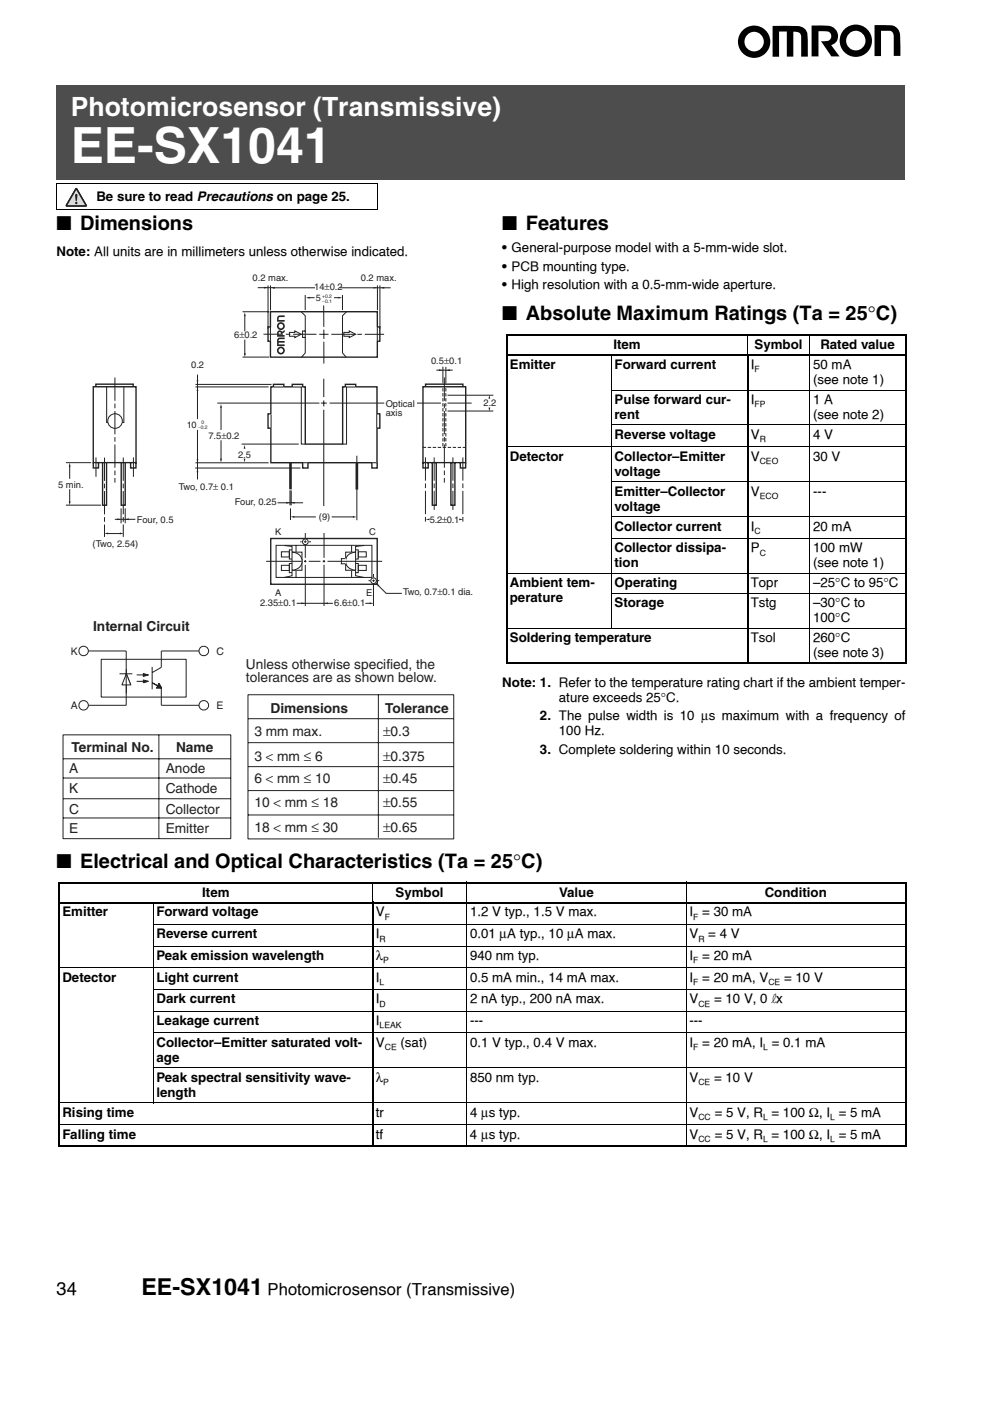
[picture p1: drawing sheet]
<svg xmlns="http://www.w3.org/2000/svg" width="210mm" height="297mm" viewBox="0 0 210 297" stroke-linecap="round" stroke-linejoin="round" font-family="sans-serif">
<path d="M12 18h180v20h-180z" fill="#4d4d4d"/>
<path d="M156.4 4.7h34.9v7.9h-34.9z" fill="#fff"/>
<path d="M157.5 6.4a3.4 3.4 0 0 1 2.4-1v1.3a2.08 2.08 0 0 0-1.9 3 2.08 2.08 0 0 0 3.5 .5 2.08 2.08 0 0 0-1.1-3.4l-.5-.1v-1.3a3.4 3.4 0 0 1 3.3 4.3 3.4 3.4 0 0 1-5 2.1 3.4 3.4 0 0 1-.7-5.4zM163.8 5.5h4.6a2.26 2.26 0 0 1 2.8 2.4l.1 4.1h-1.4v-2.3a4.2 4.2 0 0 0-.3-2.7l-.3-.2-1.1-.1v5.3h-1.4v-5.3h-1.6v5.3h-1.4zM172.1 5.4h2.5a2.45 2.45 0 0 1 3.1 2.6 1.89 1.89 0 0 1-1.5 1.6l1.8 2.4h-1.7l-2.2-3.3h.4a1.21 1.21 0 0 0 1.4-.2 1.21 1.21 0 0 0 .1-1.5 3.5 3.5 0 0 0-2.5-.4v5.4h-1.4zM179 6.2a3.4 3.4 0 0 1 2.5-1v1.3a2.08 2.08 0 0 0-2 3 2.08 2.08 0 0 0 3.5 .5 2.08 2.08 0 0 0-1-3.4l-.5-.1v-1.3a3.4 3.4 0 0 1 3.3 4.3 3.4 3.4 0 0 1-5.1 2.1 3.4 3.4 0 0 1-.7-5.4zM185.4 5.3a14.4 14.4 0 0 1 4.3 .3 2.58 2.58 0 0 1 1.2 2.7v3.6h-1.4v-4.5a1.12 1.12 0 0 0-1.6-.9h-1.1v5.4h-1.4z" fill="#000"/>
<g fill="#fff">
<path d="M12 56.9h94.2v121.4h-94.2z"/>
<path d="M12.3 57.7h93.2v120.2h-93.2z"/>
</g>
<g fill="none" stroke="#231f20" stroke-width=".21">
<path d="M18.7 138h8.1M21.5 139.8h18v8h-18zM34.2 138h8M18.7 149.5h8.1M25.3 142.9h2.8M26.8 142.9l.9 2.3M26.8 141.8v5.2M34.2 149.5h8"/>
<circle cx="17.7" cy="138" r="1.01"/>
<circle cx="43.2" cy="138" r="1.01"/>
<circle cx="17.7" cy="149.5" r="1.01"/>
<circle cx="43.2" cy="149.5" r="1.01"/>
</g>
<path d="M26.8 142.9l.9 2.3h-1.8z" fill="#fff"/>
<path d="M26.8 142.9l.9 2.3h-1.8zM32.3 141.4v4.8M32.3 144.8l2 1.1-.6-1M34.2 141.5l-1.9 1.1" fill="none" stroke="#231f20" stroke-width=".21"/>
<path d="M33.7 144.9l.6 1h-1.1z" fill="#231f20"/>
<path d="M26.8 138v11.5M34.2 138v3.5M29 143.1h2.4M33.7 144.9l.6 1h-1.1zM34.2 145.9v3.6" fill="none" stroke="#231f20" stroke-width=".21"/>
<path d="M30.4 142.8l1 .3-1 .3z" fill="#231f20"/>
<path d="M29 144.5h2.4M30.4 142.8l1 .3-1 .3z" fill="none" stroke="#231f20" stroke-width=".21"/>
<path d="M30.4 144.2l1 .3-1 .3z" fill="#231f20"/>
<g fill="none" stroke="#231f20" stroke-width=".21">
<path d="M58.5 115.6h20.4v6.8h-20.4zM59.7 119.9h1.7v1h-1.7zM59.7 117h1.7v1.1h-1.7zM62.8 115.6v6.8M13.4 155.8h35.5v22h-35.5zM30.4 144.2l1 .3-1 .3zM33.7 155.8v22M52.6 147.3h43.6v30.6h-43.6zM52.6 152.4h43.6M52.6 157.5h43.6M80.2 147.3v30.3M13.4 160.9h35.5"/>
<path d="M13.4 165h35.5M13.4 169.3h35.5M13.4 173.4h35.5M52.6 162.5h43.6M52.6 167.6h43.6M52.6 172.8h43.6"/>
</g>
<path d="M57.4 114.2h22.6v9.7h-22.6z" fill="none" stroke="#231f20" stroke-width=".29"/>
<path d="M61.9 117.1h2.1v3.8h-2.1z" fill="#fff"/>
<path d="M61.9 117.1h2.1v3.8h-2.1" fill="none" stroke="#231f20" stroke-width=".21"/>
<path d="M61.9 117.1a1.93 1.93 0 0 1 2.1 1.9 1.93 1.93 0 0 1-2.1 1.9z" fill="#fff"/>
<path d="M60.3 115.7l1.6 .2v6.2l-1.6 .3M61.9 117.1a1.93 1.93 0 0 1 2.1 1.9 1.93 1.93 0 0 1-2.1 1.9M74.5 115.6v6.8M76 119.9h1.7v1h-1.7zM76 117h1.7v1.1h-1.7z" fill="none" stroke="#231f20" stroke-width=".21"/>
<path d="M73.3 117.1h2.1v3.8h-2.1z" fill="#fff"/>
<path d="M75.4 117.1h-2.1v3.8h2.1" fill="none" stroke="#231f20" stroke-width=".21"/>
<path d="M73.8 117.7l.5-.4 1.1-.2v3.8a1.94 1.94 0 0 1-1.9-1.1 1.94 1.94 0 0 1 .3-2.1z" fill="#fff"/>
<path d="M75.4 117.1a1.93 1.93 0 0 0-2.1 1.9 1.93 1.93 0 0 0 2.1 1.9M77.2 115.7l-1.8 .2v6.2l1.8 .3" fill="none" stroke="#231f20" stroke-width=".21"/>
<circle cx="64.7" cy="114.9" r=".6" fill="#fff"/>
<circle cx="64.7" cy="114.9" r=".6" fill="none" stroke="#231f20" stroke-width=".21"/>
<circle cx="79.2" cy="123.1" r=".6" fill="#fff"/>
<circle cx="79.2" cy="123.1" r=".6" fill="none" stroke="#231f20" stroke-width=".21"/>
<path d="M72.4 118.4h.9v1.1h-.9z" fill="#fff"/>
<g fill="none" stroke="#231f20" stroke-width=".21">
<path d="M57.3 69.3v3M61.4 70.5h1.1v-.3l1.4 .7-1.4 .7v-.3h-1.1zM63.9 66.1l.8 .8v7.9l-.8 .9M64.8 70.2h-.6v1.3h.5M72.9 70.5h1.2v-.3l1.3 .7-1.3 .7v-.3h-1.2zM73.5 66.1l-.9 .8v7.9l.8 .9M80 69.3v2.9M22.6 82v7.6h3.7v-7.6M57.5 87.9v2.8M58 82.1h2.1M62 82.1h2.1M63.9 82v12.2h.8"/>
<path d="M64.2 98.1h1M73.3 82.1h2.1M73.5 82v12.2h-.8M78.9 98.1h1M79.9 87.8v3M73.3 118.4h-.9v1.1h.9"/>
</g>
<g fill="none" stroke="#231f20" stroke-width=".29">
<path d="M80 72.2v3.5h-22.7v-3.4M80 69.3v-3.2h-22.7v3.3M19.8 82h9v16.1h-9zM19.8 98.1v1.1h1.1v-1.1M20.3 82v-.5h7.9v.5M27.7 98.1v1.1h1.1v-1.1M57.4 87.7h-.6v3.1h.6M57.4 90.7v7.4h6.8M58 82h-.6v5.8M60.1 82h1.9M60.2 82v-.5h-2.2v.6M64.1 82h.6v12.2h8v-12.2h.6"/>
<path d="M64.2 98.1v1.1h1.1v-1.1M64.2 82v-.5h-2.2v.6M65.2 98.1h13.7M75.4 82h4.5v5.8M75.4 82v-.5h-2.2v.6M78.8 98.1v1.1h1.2v-1.1M79.9 87.7h.6v3.1h-.6v7.3"/>
</g>
<circle cx="24.4" cy="89.3" r="1.55" fill="#fff"/>
<circle cx="24.4" cy="89.3" r="1.55" fill="none" stroke="#231f20" stroke-width=".21"/>
<path d="M21.7 98.1v9h.9v-9M25.7 98.1v9h.8v-9M89.7 82h9v16.1h-9zM89.7 98.1v1.1h1.1v-1.1M90.2 82v-.5h7.9v.5M91.7 98.1v9h.8v-9M95.6 98.1v9h.9v-9M97.6 98.1v1.1h1.1v-1.1" fill="none" stroke="#231f20" stroke-width=".29"/>
<path d="M80.7 61l.8-.2v.4z" fill="#231f20"/>
<path d="M79.5 61h3.3" fill="none" stroke="#231f20" stroke-width=".21"/>
<path d="M56 60.8l.8 .2-.8 .2z" fill="#231f20"/>
<path d="M54.6 61h3.4M25.7 107.8v3.1M26.6 107.8v3.1M61.5 104v3.1M61.7 104v3.1" fill="none" stroke="#231f20" stroke-width=".21"/>
<g fill="#231f20">
<path d="M14.8 98.1l.2 .8h-.4z"/>
<path d="M14.6 106.3h.4l-.2 .8z"/>
</g>
<path d="M51.4 66.1h5.6M51.4 75.7h5.6M56.8 60.5v9.2M57.4 60.5v5.3M72.6 62.5v3.2M80.6 60.5v9.2M14.8 98.7v2.8M14.8 103.7v2.9" fill="none" stroke="#231f20" stroke-width=".21"/>
<path d="M68.7 70.9l-.1-6.1M68.7 70.9v6.2M68.7 70.9h12.7M68.7 70.9h-12.8" fill="none" stroke="#231f20" stroke-width=".21" stroke-dasharray="1 .6 4.9 .6" stroke-linecap="butt"/>
<g fill="#231f20">
<path d="M79.2 60.8l.8 .2-.8 .2z"/>
<path d="M57.5 61l.8-.2v.4z"/>
</g>
<path d="M57.9 61h8.9M72 61h7.4" fill="none" stroke="#231f20" stroke-width=".21"/>
<g fill="#231f20">
<path d="M51.9 66.2l.2 .8h-.4z"/>
<path d="M51.7 74.9h.4l-.2 .8z"/>
</g>
<path d="M51.9 66.9v3.4M51.9 72v3.3M64.7 62.5v3.2" fill="none" stroke="#231f20" stroke-width=".21"/>
<g fill="#231f20">
<path d="M71.8 62.9l.8 .2-.8 .2z"/>
<path d="M64.9 63.1l.8-.2v.4z"/>
</g>
<path d="M65.3 63.1h1.4M70.8 63.1h1.2M79.2 121.7v.7M79.2 122.9v.5M79.2 123.9v4.6" fill="none" stroke="#231f20" stroke-width=".21"/>
<g fill="#231f20">
<path d="M78.4 127.7l.8 .2-.8 .2z"/>
<path d="M63.9 127.7l.8 .2-.8 .2z"/>
</g>
<g fill="none" stroke="#231f20" stroke-width=".21">
<path d="M56.4 119h7.5M64.5 119h.5M64.7 113v1M64.7 114.6v.5M64.7 115.6v2.7M64.7 118.8v.5M64.7 119.8v8.7M65.4 119h2.5M68.4 119h.5M68.7 113v5.3M68.7 118.7v.6M68.7 119.7v8.8"/>
<path d="M69.4 119h11.6M77.5 127.9h1.1"/>
</g>
<path d="M68.7 127.9l.9-.2v.4z" fill="#231f20"/>
<path d="M41.4 99.2h22.3M41.4 98.1h15.6M41.4 82h15.6M41.4 81.5h16.2M46.1 85.5h21.6M51.2 94.2h12.1M68 85.5h1.3M68.6 80.3v3.9M68.6 84.9v1.3M68.6 86.9v20.4M62.9 127.9h7.7" fill="none" stroke="#231f20" stroke-width=".21"/>
<g fill="#231f20">
<path d="M51.8 94.3l.2 .8h-.3z"/>
<path d="M51.7 97.2h.3l-.2 .9z"/>
<path d="M41.9 99.3l.2 .8h-.4z"/>
</g>
<path d="M41.9 97.6v4.1" fill="none" stroke="#231f20" stroke-width=".21"/>
<path d="M41.7 80.6h.4l-.2 .8z" fill="#231f20"/>
<path d="M41.9 79.4v3.2" fill="none" stroke="#231f20" stroke-width=".21"/>
<g fill="#231f20">
<path d="M46.9 85.6l.1 .9h-.3z"/>
<path d="M46.7 97.2h.3l-.1 .9z"/>
</g>
<path d="M46.9 86.2v5M46.9 93.4v4.2" fill="none" stroke="#231f20" stroke-width=".21"/>
<g fill="#231f20">
<path d="M41.9 82.1l.2 .8h-.4z"/>
<path d="M41.7 97.4h.4l-.2 .8z"/>
</g>
<path d="M41.9 82.7v6.2M41.9 91.2v6.5M69.9 85.5h11.6M75.7 96.6v13.7M58.8 106.6h5.5M61.6 107.8v2.4" fill="none" stroke="#231f20" stroke-width=".21"/>
<path d="M20.4 97v4.1M22.2 97v16.8M24.4 80v22.3M26.1 97v16.8M28.3 97v4.1M90.2 97v13.7M92.1 97v11.1M94.2 80v22.3M96 97v11.1M98.1 97v13.7" fill="none" stroke="#231f20" stroke-width=".21" stroke-dasharray="4.9 .6 1 .6" stroke-linecap="butt"/>
<path d="M93.9 77.7v4.6M94.5 77.8v4.5" fill="none" stroke="#231f20" stroke-width=".21" stroke-dasharray="3.5 1.1 .7 1.1" stroke-linecap="butt"/>
<path d="M93.9 82.3v12.5M94.5 82.3v12.6" fill="none" stroke="#231f20" stroke-width=".21" stroke-dasharray=".7 .4" stroke-linecap="butt"/>
<path d="M61.5 98.1h.2v5.5h-.2zM75.5 98.2h.3v5.4h-.3z" fill="none" stroke="#231f20" stroke-width=".29"/>
<g fill="#231f20">
<path d="M61.7 106.6l.8-.2v.4z"/>
<path d="M60.7 106.4l.8 .2-.8 .2z"/>
</g>
<path d="M22.7 113.1h3" fill="none" stroke="#231f20" stroke-width=".21"/>
<g fill="#231f20">
<path d="M61.6 109.6l.8-.2v.4z"/>
<path d="M74.8 109.4l.8 .2-.8 .2z"/>
</g>
<path d="M24.4 110.1h4.3M62.2 109.6h4.8M70.3 109.6h4.7" fill="none" stroke="#231f20" stroke-width=".21"/>
<g fill="#231f20">
<path d="M26.5 110.1l.8-.2v.4z"/>
<path d="M24.9 109.9l.8 .2-.8 .2z"/>
</g>
<path d="M14 107.1h7.4" fill="none" stroke="#231f20" stroke-width=".21"/>
<g fill="#231f20">
<path d="M22.1 113.1l.8-.2v.4z"/>
<path d="M25.4 112.9l.8 .2-.8 .2z"/>
</g>
<path d="M14 98.1h5.3M88.4 85.5h5.1M94.9 85.5h5.1" fill="none" stroke="#231f20" stroke-width=".21"/>
<path d="M89.6 94.9h9.1" fill="none" stroke="#231f20" stroke-width=".21" stroke-dasharray=".7 .4" stroke-linecap="butt"/>
<g fill="#231f20">
<path d="M97.4 109.9l.8 .2-.8 .2z"/>
<path d="M90.3 110.1l.8-.2v.4z"/>
</g>
<path d="M92.5 78.5h3.5" fill="none" stroke="#231f20" stroke-width=".21"/>
<g fill="#231f20">
<path d="M94.6 78.5l.8-.2v.4z"/>
<path d="M93.1 78.3l.8 .2-.8 .2z"/>
</g>
<path d="M94.9 87.1h9.7M94.9 83.8h9.7" fill="none" stroke="#231f20" stroke-width=".21"/>
<g fill="#231f20">
<path d="M103.6 86.4h.3l-.1 .8z"/>
<path d="M103.8 83.7l.1 .8h-.3z"/>
</g>
<path d="M80 60.5v5.3M61.9 116.6h-.6v1.9h.6M61.9 119.5h-.6v1.9h.6M75.4 119.5h.6v1.9h-.6M75.4 116.6h.6v1.9h-.6" fill="none" stroke="#231f20" stroke-width=".21"/>
<path d="M57.4 69.3h-.6v3.1h.6M79.9 69.3h.6v3.1h-.6" fill="none" stroke="#231f20" stroke-width=".29"/>
<g fill="#231f20">
<path d="M59 71.7l1.4-.1v.3h-1.1l-.2 .4h1.3v.4h-1.3v.3h1.3v.4h-1.6v-1.3z"/>
<path d="M58.8 67.1l.4-.2h1.2v.3h-1.1l-.2 .3v.4h1.3v.3h-1.6z"/>
<path d="M58.9 70.2a.52 .52 0 0 1 .9 .2l.6-.4v.4l-.8 .5-.1-.5h-.3l-.1 .6h1.3v.4h-1.6z"/>
<path d="M59.1 69.1a.49 .49 0 0 0 .9 0 .49 .49 0 0 0-.9 0zM58.7 69.1a.85 .85 0 0 1 1.7 0 .85 .85 0 0 1-1.7 0z"/>
<path d="M59.1 74.3a.49 .49 0 0 0 .9 0 .49 .49 0 0 0-.9 0zM58.7 74.3a.85 .85 0 0 1 1.7 0 .85 .85 0 0 1-1.7 0z"/>
</g>
<path d="M80.2 124.1l1.7 1.7h3.3" fill="none" stroke="#231f20" stroke-width=".21"/>
<path d="M79.7 123.6l.7 .5-.2 .3z" fill="#231f20"/>
<path d="M63.6 114.9h.3M64.5 114.9h.5M65.5 114.9h.4M78.1 123.1h.3M78.9 123.1h.6M80 123.1h.4" fill="none" stroke="#231f20" stroke-width=".21"/>
<path d="M107.2 71.1h85M107.2 75.3h85M107.4 71.2v69.2M158.5 75.1v65.7M192 71.2v69.2M107.2 140.6h85M12.4 187.1h179.8M12.4 191.4h179.8M12.5 187.3v55.6M79 191.2v52M192 187.3v55.6M12.4 243.1h179.8" fill="none" stroke="#000" stroke-width=".36"/>
<g fill="none" stroke="#000" stroke-width=".21">
<path d="M129.6 75.1v58.2M158.5 70.9v4.6M171.7 70.9v69.9M107.2 94.7h85M129.5 82.7h62.7M129.5 90.1h62.7M129.5 102.1h62.7M129.5 109.5h62.7M129.5 114.2h62.7M107.2 121.6h85M107.2 133.2h85M129.5 125.8h62.7"/>
<path d="M32.4 196h159.8M32.5 191.2v42.7M79 186.9v4.6M99 186.9v56.3M145.5 186.9v56.3M12.4 205.2h179.8M32.4 200.6h159.8M32.4 209.8h159.8M32.4 214.4h159.8M32.4 219h159.8M12.4 233.8h179.8M12.4 238.4h179.8"/>
<path d="M32.4 226.4h159.8"/>
</g>
<path d="M13.9 39.6h4.6v4.2h-4.6z" fill="#fff"/>
<path d="M16 40l.2-.2 .2 .2 2 3.5-.1 .3-4.4-.1v-.2z" fill="#231f20"/>
<path d="M16.2 40.3l1.8 3.2h-3.7z" fill="#d8d9db"/>
<g fill="#231f20">
<path d="M15.9 41.2l.3-.1 .2 .3-.1 1.1-.1 .1-.2-.1z"/>
<path d="M16 40l.2-.2 .2 .2 2 3.5-.1 .3-4.4-.1v-.2z"/>
<circle cx="16.2" cy="43" r=".26"/>
</g>
<path d="M16.2 40.3l1.8 3.2h-3.7z" fill="#d8d9db"/>
<g fill="#231f20">
<path d="M15.9 41.2l.3-.1 .2 .3-.1 1.1-.1 .1-.2-.1z"/>
<circle cx="16.2" cy="43" r=".26"/>
</g>
<path d="M12 38.9h68.2M12 38.8v5.7M80.1 38.9v5.7M11.9 44.5h68.2" fill="none" stroke="#000" stroke-width=".21"/>
<text font-size="10.6" fill="#fff" x="15" y="34.6">EE-SX1041</text>
<text font-size="5.6" fill="#fff" x="15" y="24.7">Photomicrosensor (Transmissive)</text>
<text font-size="4.9" x="30" y="274.6">EE-SX1041</text>
<g font-size="4.2">
<text x="12" y="48.8">■ Dimensions</text>
<text x="106.5" y="48.8">■ Features</text>
<text x="106.5" y="67.9">■ Absolute Maximum Ratings (Ta = 25°C)</text>
<text x="12" y="184">■ Electrical and Optical Characteristics (Ta = 25°C)</text>
</g>
<text font-size="3.9" x="12" y="274.6">34</text>
<text font-size="3.5" x="56.7" y="274.6">Photomicrosensor (Transmissive)</text>
<g font-size="2.9" fill="#231f20">
<text x="19.8" y="133.7">Internal Circuit</text>
<text x="52.2" y="141.8">Unless otherwise specified, the</text>
<text x="52.2" y="144.7">tolerances are as shown below.</text>
<text x="57.3" y="151.1">Dimensions</text>
<text x="81.6" y="151.1">Tolerance</text>
<text x="15.1" y="159.5">Terminal No.</text>
<text x="37.3" y="159.5">Name</text>
<text x="53.9" y="156.1">3 mm max.</text>
<text x="53.9" y="161.3">3 &lt; mm ≤ 6</text>
<text x="81.2" y="156.1">±0.3</text>
<text x="81.2" y="161.3">±0.375</text>
<text x="14.7" y="164">A</text>
<text x="35.1" y="164">Anode</text>
<text x="53.9" y="166">6 &lt; mm ≤ 10</text>
<text x="81.2" y="166">±0.45</text>
<text x="14.7" y="168.2">K</text>
<text x="14.7" y="172.5">C</text>
<text x="35.1" y="168.2">Cathode</text>
<text x="35.1" y="172.5">Collector</text>
<text x="53.9" y="171.2">10 &lt; mm ≤ 18</text>
<text x="81.2" y="171.2">±0.55</text>
<text x="14.7" y="176.6">E</text>
<text x="35.1" y="176.6">Emitter</text>
<text x="53.9" y="176.4">18 &lt; mm ≤ 30</text>
<text x="81.2" y="176.4">±0.65</text>
</g>
<g font-size="2.8">
<text x="20.4" y="42.7">Be sure to read Precautions on page 25.</text>
<text x="106.5" y="53.5">• General-purpose model with a 5-mm-wide slot.</text>
<text x="12" y="54.3">Note: All units are in millimeters unless otherwise indicated.</text>
<text x="106.5" y="57.4">• PCB mounting type.</text>
<text x="106.5" y="61.3">• High resolution with a 0.5-mm-wide aperture.</text>
<text x="130" y="74">Item</text>
<text x="160" y="74">Symbol</text>
<text x="173.9" y="74">Rated value</text>
<text x="108.1" y="78.2">Emitter</text>
<text x="130.3" y="78.2">Forward current</text>
<text x="159.2" y="78.2">I</text>
<text x="172.4" y="78.2">50 mA</text>
<text x="172.4" y="81.4">(see note 1)</text>
<text x="130.3" y="85.6">Pulse forward cur-</text>
<text x="130.3" y="88.8">rent</text>
<text x="159.2" y="85.6">I</text>
<text x="172.4" y="85.6">1 A</text>
<text x="172.4" y="88.8">(see note 2)</text>
<text x="130.3" y="93">Reverse voltage</text>
<text x="159.2" y="93">V</text>
<text x="172.4" y="93">4 V</text>
<text x="108.1" y="97.7">Detector</text>
<text x="130.3" y="100.8">voltage</text>
<text x="130.3" y="97.7">Collector–Emitter</text>
<text x="159.2" y="97.7">V</text>
<text x="172.4" y="97.7">30 V</text>
<text x="130.3" y="105.1">Emitter–Collector</text>
<text x="159.2" y="105.1">V</text>
<text x="172.4" y="105.1">---</text>
<text x="130.3" y="108.2">voltage</text>
<text x="130.3" y="112.5">Collector current</text>
<text x="159.2" y="112.5">I</text>
<text x="172.4" y="112.5">20 mA</text>
<text x="130.3" y="117.1">Collector dissipa-</text>
<text x="159.2" y="117.1">P</text>
<text x="172.4" y="117.1">100 mW</text>
<text x="108.1" y="124.5">Ambient tem-</text>
<text x="130.3" y="120.3">tion</text>
<text x="130.3" y="124.5">Operating</text>
<text x="159.2" y="124.5">Topr</text>
<text x="172.4" y="120.3">(see note 1)</text>
<text x="172.4" y="124.5">–25°C to 95°C</text>
<text x="108.1" y="127.7">perature</text>
<text x="130.3" y="128.7">Storage</text>
<text x="159.2" y="128.7">Tstg</text>
<text x="172.4" y="128.7">–30°C to</text>
<text x="172.4" y="131.9">100°C</text>
<text x="108.1" y="136.1">Soldering temperature</text>
<text x="159.2" y="136.1">Tsol</text>
<text x="172.4" y="136.1">260°C</text>
<text x="172.4" y="139.3">(see note 3)</text>
<text x="106.5" y="145.7">Note: 1. Refer to the temperature rating chart if the ambient temper-</text>
<text x="118.5" y="148.8">ature exceeds 25°C.</text>
<text x="114.5" y="152.7">2. The pulse width is 10 μs maximum with a frequency of</text>
<text x="118.5" y="155.9">100 Hz.</text>
<text x="114.5" y="159.8">3. Complete soldering within 10 seconds.</text>
<text x="42.9" y="190.1">Item</text>
<text x="83.9" y="190.1">Symbol</text>
<text x="118.5" y="190.1">Value</text>
<text x="162.1" y="190.1">Condition</text>
<text x="13.2" y="194.3">Emitter</text>
<text x="33.2" y="194.3">Forward voltage</text>
<text x="79.7" y="194.3">V</text>
<text x="99.7" y="194.3">1.2 V typ., 1.5 V max.</text>
<text x="146.2" y="194.3">I = 30 mA</text>
<text x="33.2" y="203.5">Peak emission wavelength</text>
<text x="33.2" y="198.9">Reverse current</text>
<text x="79.7" y="203.5">λ</text>
<text x="79.7" y="198.9">I</text>
<text x="99.7" y="198.9">0.01 μA typ., 10 μA max.</text>
<text x="99.7" y="203.5">940 nm typ.</text>
<text x="146.2" y="203.5">I = 20 mA</text>
<text x="146.2" y="198.9">V</text>
<text x="150.2" y="198.9">= 4 V</text>
<text x="13.2" y="208.1">Detector</text>
<text x="33.2" y="208.1">Light current</text>
<text x="79.7" y="208.1">I</text>
<text x="99.7" y="208.1">0.5 mA min., 14 mA max.</text>
<text x="146.2" y="208.1">I = 20 mA, V</text>
<text x="166.2" y="208.1">= 10 V</text>
<text x="33.2" y="212.7">Dark current</text>
<text x="79.7" y="212.7">I</text>
<text x="99.7" y="212.7">2 nA typ., 200 nA max.</text>
<text x="146.2" y="212.7">V</text>
<text x="151.4" y="212.7">= 10 V, 0 lx</text>
<text x="33.2" y="217.4">Leakage current</text>
<text x="33.2" y="222">Collector–Emitter saturated volt-</text>
<text x="79.7" y="217.4">I</text>
<text x="79.7" y="222">V</text>
<text x="84.9" y="222">(sat)</text>
<text x="99.7" y="217.4">---</text>
<text x="99.7" y="222">0.1 V typ., 0.4 V max.</text>
<text x="146.2" y="217.4">---</text>
<text x="146.2" y="222">I = 20 mA, I = 0.1 mA</text>
<text x="33.2" y="225.1">age</text>
<text x="33.2" y="229.4">Peak spectral sensitivity wave-</text>
<text x="33.2" y="232.5">length</text>
<text x="79.7" y="229.4">λ</text>
<text x="99.7" y="229.4">850 nm typ.</text>
<text x="146.2" y="229.4">V</text>
<text x="151.4" y="229.4">= 10 V</text>
<text x="13.2" y="236.8">Rising time</text>
<text x="79.7" y="236.8">tr</text>
<text x="99.7" y="236.8">4 μs typ.</text>
<text x="146.2" y="236.8">V</text>
<text x="151.5" y="236.8">= 5 V, R = 100 Ω, I = 5 mA</text>
<text x="13.2" y="241.4">Falling time</text>
<text x="79.7" y="241.4">tf</text>
<text x="99.7" y="241.4">4 μs typ.</text>
<text x="146.2" y="241.4">V</text>
<text x="151.5" y="241.4">= 5 V, R = 100 Ω, I = 5 mA</text>
</g>
<g font-size="2.2" fill="#231f20">
<text x="15" y="138.9">K</text>
<text x="45.9" y="138.9">C</text>
<text x="15" y="150.4">A</text>
<text x="45.9" y="150.4">E</text>
</g>
<g font-size="2" fill="#231f20">
<text x="53.6" y="59.7">0.2 max.</text>
<text x="76.5" y="59.7">0.2 max.</text>
<text x="66.6" y="61.5">14±0.2</text>
<text x="49.6" y="71.6">6±0.2</text>
<text x="91.4" y="77.2">0.5±0.1</text>
<text x="40.5" y="78.1">0.2</text>
<text x="81.8" y="86.2">Optical</text>
<text x="81.8" y="88.1">axis</text>
<text x="102.5" y="86.1">2.2</text>
<text x="44.2" y="93.1">7.5±0.2</text>
<text x="50.5" y="97">2.5</text>
<text x="12.3" y="103.4">5 min.</text>
<text x="37.9" y="103.8">Two, 0.7± 0.1</text>
<text x="49.8" y="107.2">Four, 0.25</text>
<text x="29" y="110.8">Four, 0.5</text>
<text x="58.3" y="113.4">K</text>
<text x="67.6" y="110.2">(9)</text>
<text x="78.3" y="113.4">C</text>
<text x="91.1" y="110.8">5.2±0.1</text>
<text x="19.6" y="115.9">(Two, 2.54)</text>
<text x="55.1" y="128.5">2.35±0.1</text>
<text x="58.3" y="126.3">A</text>
<text x="70.9" y="128.5">6.6±0.1</text>
<text x="77.7" y="126.3">E</text>
<text x="85.5" y="126.2">Two, 0.7±0.1 dia.</text>
</g>
<g font-size="1.9" fill="#231f20">
<text x="66.9" y="63.9">5</text>
<text x="39.6" y="90.8">10</text>
</g>
<g font-size="1.8">
<text x="160" y="78.9">F</text>
<text x="160" y="86.3">FP</text>
<text x="161.1" y="93.7">R</text>
<text x="161.1" y="98.4">CEO</text>
<text x="161.1" y="105.8">ECO</text>
<text x="160" y="113.2">C</text>
<text x="161.1" y="117.8">C</text>
<text x="81.6" y="195">F</text>
<text x="147" y="195">F</text>
<text x="80.5" y="199.6">R</text>
<text x="148.1" y="199.6">R</text>
<text x="80.5" y="208.8">L</text>
<text x="81.3" y="204.2">P</text>
<text x="147" y="204.2">F</text>
<text x="147" y="208.8">F</text>
<text x="162.9" y="208.8">CE</text>
<text x="80.5" y="213.4">D</text>
<text x="148.1" y="213.4">CE</text>
<text x="80.5" y="218.1">LEAK</text>
<text x="81.6" y="222.7">CE</text>
<text x="147" y="222.7">F</text>
<text x="161.8" y="222.7">L</text>
<text x="81.3" y="230.1">P</text>
<text x="148.1" y="230.1">CE</text>
<text x="148.1" y="237.5">CC</text>
<text x="161.8" y="237.5">L</text>
<text x="176" y="237.5">L</text>
<text x="148.1" y="242.1">CC</text>
<text x="161.8" y="242.1">L</text>
<text x="176" y="242.1">L</text>
</g>
<g font-size="1.1" fill="#231f20">
<text x="68.3" y="63.1">+0.2</text>
<text x="68.3" y="64.2">−0.1</text>
<text x="42.7" y="90">0</text>
<text x="42" y="91">−0.2</text>
</g>
</svg>
